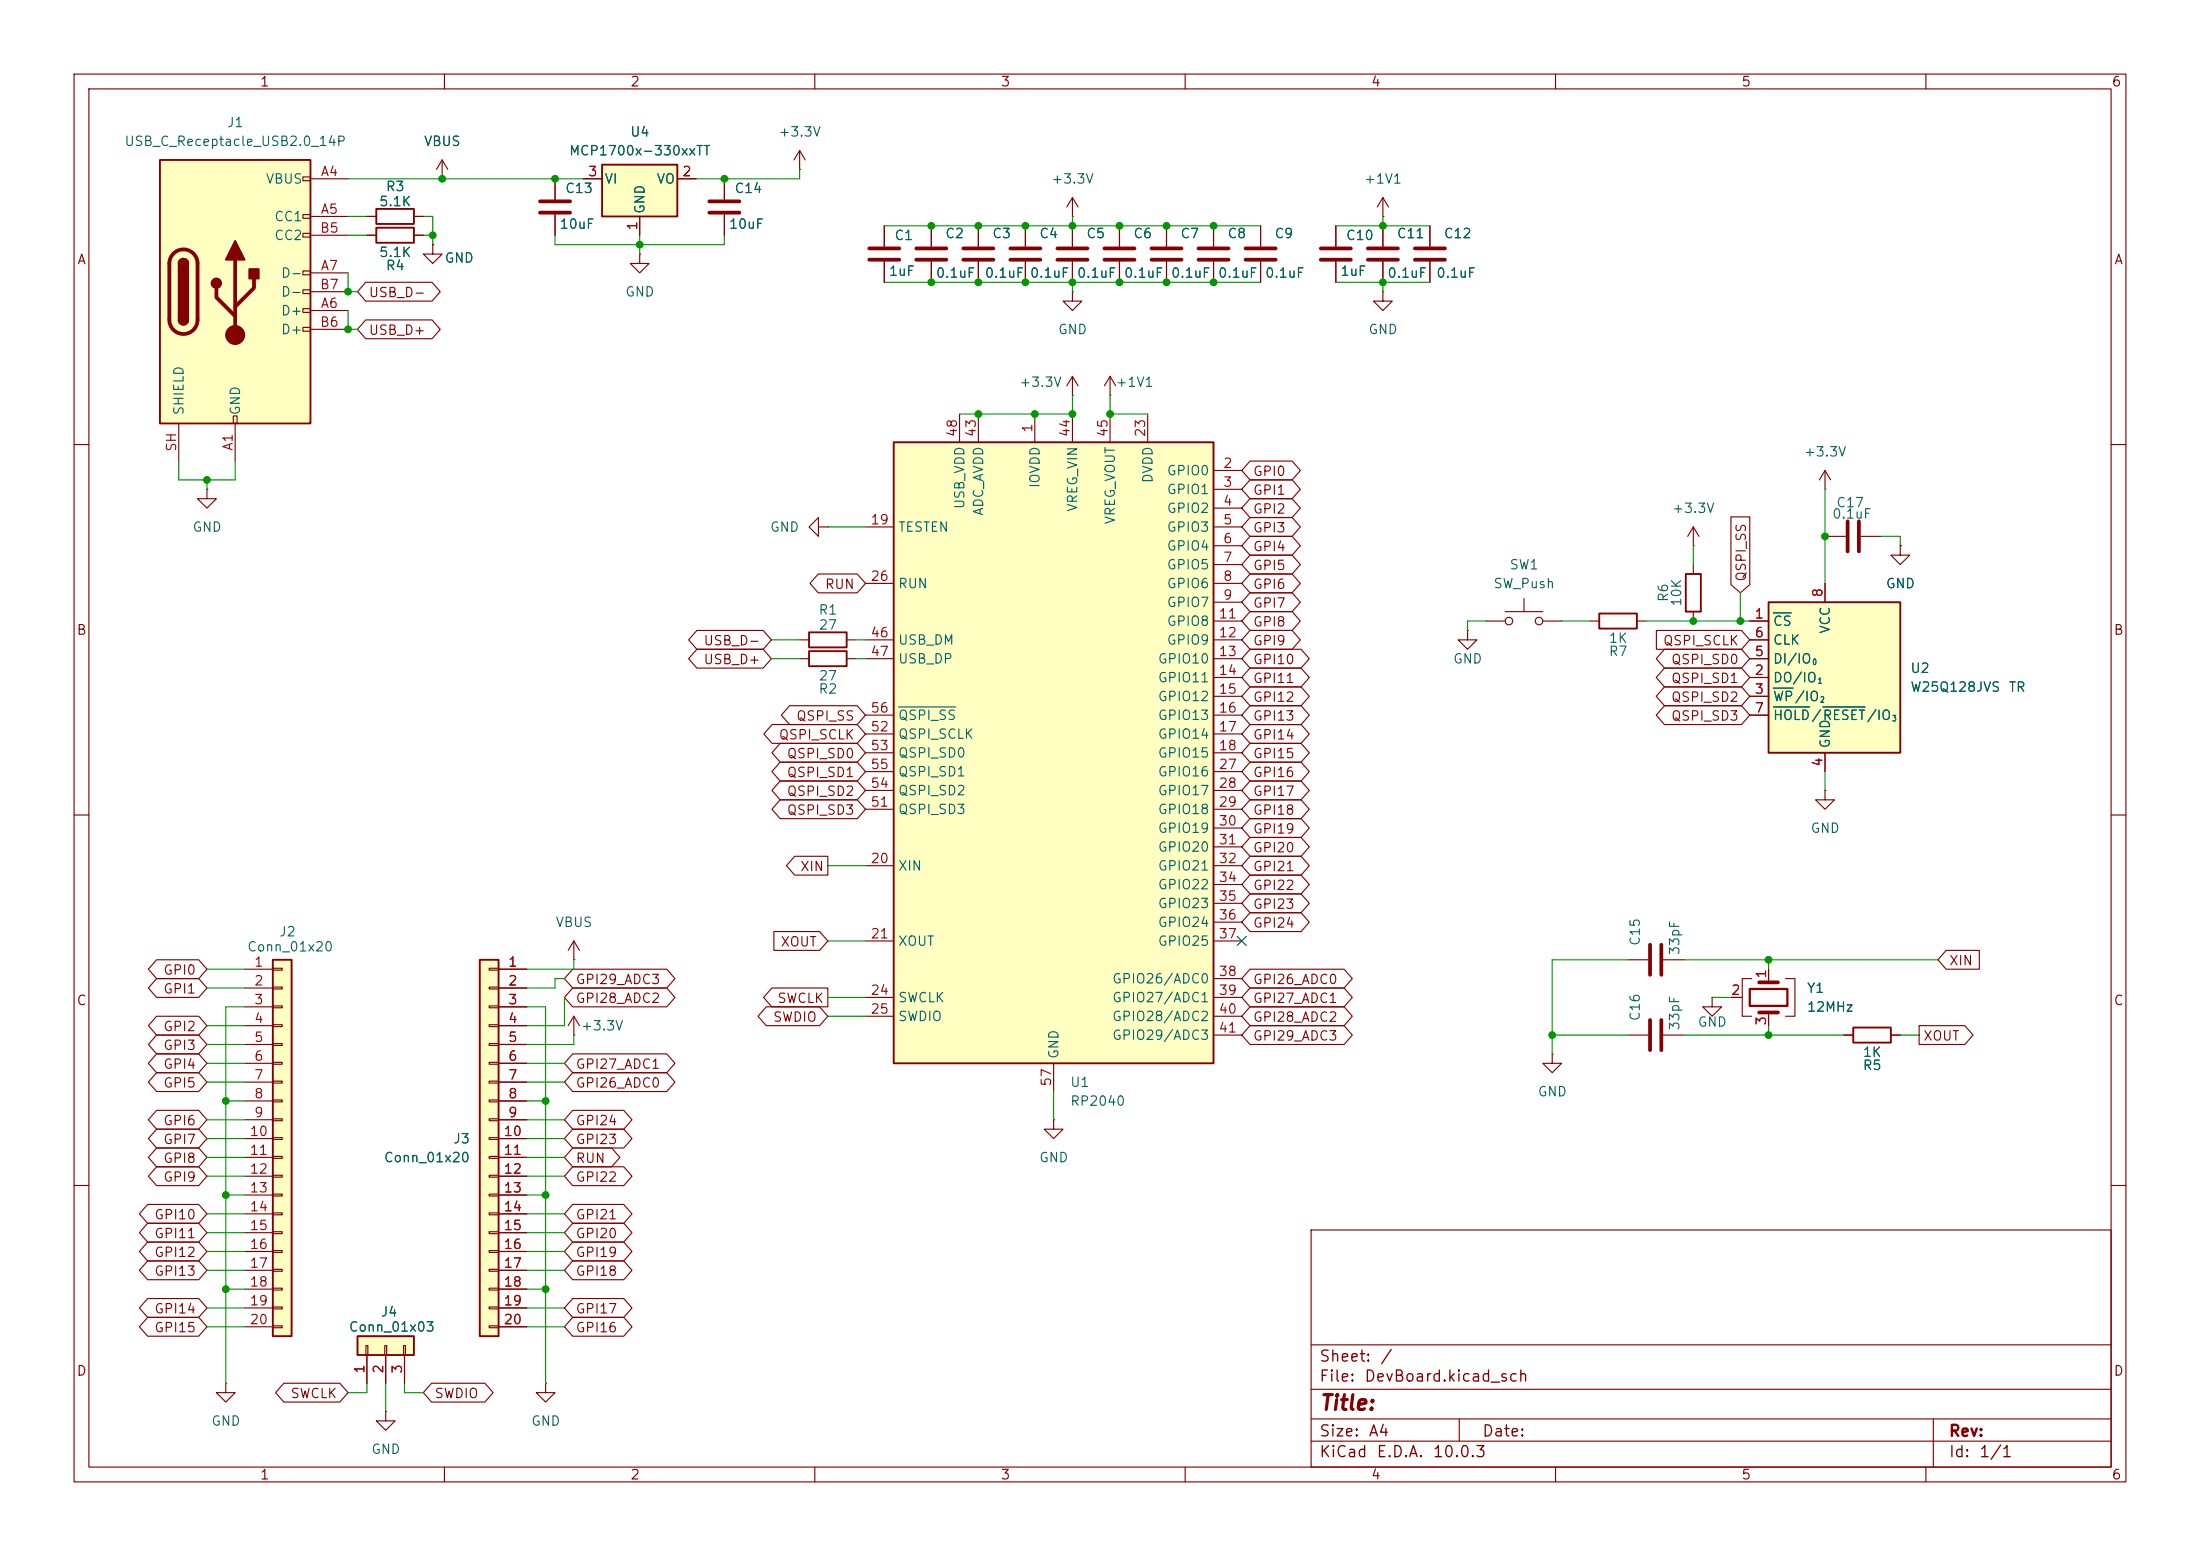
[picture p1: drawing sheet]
<svg xmlns="http://www.w3.org/2000/svg" width="297mm" height="210mm" viewBox="0 0 297 210" stroke-linecap="round" stroke-linejoin="round" font-family="sans-serif">
<g fill="none" stroke="#840000" stroke-width=".15">
<path d="M10 10h277v190h-277zM12 12h273v186h-273zM60 10v2M110 10v2M160 10v2M210 10v2M260 10v2M49.5 29.2h1.3M55.9 29.2h1.2M180.3 30.5v2.8M180.3 35.3v2.8M10 60h2"/>
<path d="M285 60h2M10 110h2M285 110h2M10 160h2M177 166h108v32h-108zM285 160h2M60 198v2M73.7 186.7v1.3h1.2l-1.2 1.2-1.3-1.2h1.3M73.7 186.7h.1M110 198v2M160 198v2M177 194.5h108"/>
<path d="M177 191.5h108M177 187.5h108M177 181.5h108M197 191.5v3M210 198v2M260 198v2M261 191.5v6.5"/>
</g>
<path d="M50.8 28.2h5.1v2h-5.1z" fill="none" stroke="#840000" stroke-width=".25"/>
<path d="M178.3 33.5h4.1M178.3 35.1h4.1" fill="none" stroke="#840000" stroke-width=".51"/>
<path d="M21.6 21.6h20.3v35.6h-20.3z" fill="#ffffc2"/>
<g fill="none" stroke="#840000" stroke-width=".15">
<path d="M40.9 23.9h1v.5h-1zM40.9 29h1v.5h-1zM40.9 31.5h1v.5h-1zM40.9 36.6h1v.5h-1zM40.9 39.1h1v.5h-1zM41.9 24.1h5.1M41.9 29.2h5.1M41.9 36.8h5.1M41.9 31.8h5.1M41.9 39.4h5.1M24.1 57.2v5M31.5 56.1h.5v1.1h-.5z"/>
<path d="M31.7 57.2v5M40.9 41.7h1v.5h-1zM40.9 44.2h1v.5h-1zM41.9 41.9h5.1M41.9 44.5h5.1"/>
</g>
<path d="M21.6 21.6h20.3v35.6h-20.3zM24.1 35.6a.64 .64 0 0 1 .7-.7 .64 .64 0 0 1 .6 .7M24.1 43.2a.64 .64 0 0 0 .7 .6 .64 .64 0 0 0 .6-.6" fill="none" stroke="#840000" stroke-width=".25"/>
<path d="M23.4 34.2a1.9 1.9 0 0 1 2.1-.4 1.9 1.9 0 0 1 1.2 1.8v7.6a1.91 1.91 0 0 1-1.9 1.9 1.91 1.91 0 0 1-1.9-1.9v-7.6a1.9 1.9 0 0 1 .5-1.4zM29.2 38.9v1.2l2.5 2.6M31.7 35.1v10.1M34.3 37.6v1.3l-2.6 2.5" fill="none" stroke="#840000" stroke-width=".51"/>
<g fill="#840000" stroke="#840000" stroke-width=".25">
<path d="M24.1 35.6h1.3v7.6h-1.3z"/>
<path d="M24.3 35.1a.64 .64 0 0 1 .7-.1 .64 .64 0 0 1 .4 .6h-1.3z"/>
<path d="M24.1 43.2h1.3a.64 .64 0 0 1-.6 .6 .64 .64 0 0 1-.7-.6z"/>
<path d="M31.7 32.5l1.3 2.6h-2.5z"/>
<path d="M33.7 36.3h1.2v1.3h-1.2z"/>
<circle cx="29.2" cy="38.2" r=".63"/>
</g>
<circle cx="31.7" cy="45.2" r="1.27" fill="#840000" stroke="#840000" stroke-width=".15"/>
<path d="M64.8 129.5h2.5v50.8h-2.5z" fill="#ffffc2"/>
<path d="M64.8 129.5h2.5v50.8h-2.5z" fill="none" stroke="#840000" stroke-width=".25"/>
<g fill="none" stroke="#840000" stroke-width=".15">
<path d="M138.4 30.5v2.8M138.4 35.3v2.8M66 130.7h1.3v.2h-1.3zM66 133.2h1.3v.3h-1.3zM66 135.8h1.3v.2h-1.3zM66 138.3h1.3v.3h-1.3zM67.3 130.8h3.8M67.3 133.4h3.8M67.3 135.9h3.8M67.3 138.4h3.8M66 140.8h1.3v.3h-1.3zM66 143.4h1.3v.2h-1.3z"/>
<path d="M66 145.9h1.3v.3h-1.3zM66 148.5h1.3v.2h-1.3zM66 151h1.3v.3h-1.3zM66 153.5h1.3v.3h-1.3zM66 156.1h1.3v.2h-1.3zM66 158.6h1.3v.3h-1.3zM67.3 141h3.8M67.3 143.5h3.8M67.3 146.1h3.8M67.3 148.6h3.8M67.3 151.1h3.8M67.3 153.7h3.8"/>
<path d="M67.3 156.2h3.8M67.3 158.8h3.8M66 161.2h1.3v.2h-1.3zM66 163.7h1.3v.3h-1.3zM66 166.2h1.3v.3h-1.3zM66 168.8h1.3v.2h-1.3zM66 171.3h1.3v.3h-1.3zM66 173.9h1.3v.2h-1.3zM66 176.4h1.3v.3h-1.3zM66 178.9h1.3v.3h-1.3zM67.3 161.3h3.8M67.3 163.8h3.8"/>
<path d="M67.3 166.4h3.8M67.3 168.9h3.8M67.3 171.5h3.8M67.3 174h3.8M67.3 176.5h3.8M67.3 179.1h3.8"/>
</g>
<path d="M136.4 33.5h4.1M136.4 35.1h4.1" fill="none" stroke="#840000" stroke-width=".51"/>
<path d="M36.8 129.5h2.6v50.8h-2.6z" fill="#ffffc2"/>
<path d="M50.8 30.7h5.1v2.1h-5.1zM36.8 129.5h2.6v50.8h-2.6z" fill="none" stroke="#840000" stroke-width=".25"/>
<g fill="none" stroke="#840000" stroke-width=".15">
<path d="M49.5 31.8h1.3M55.9 31.8h1.2M33 130.8h3.8M33 133.4h3.8M33 135.9h3.8M33 138.4h3.8M36.8 130.7h1.3v.2h-1.3zM36.8 133.2h1.3v.3h-1.3zM36.8 135.8h1.3v.2h-1.3zM36.8 138.3h1.3v.3h-1.3zM77.5 129.5h.1M77.5 139.7h.1"/>
<path d="M77.5 127l-.8 1.3M77.5 127l.7 1.3M77.5 127v2.5M77.5 137.2v2.5M77.5 137.2l-.8 1.2M77.5 137.2l.7 1.2M233.7 134.6h1.5M236.5 132.1h-1.3v5.1h1.3M238.8 130.8v1.8M238.8 136.7v1.7M241 132.1h1.3v5.1h-1.3M33 141h3.8"/>
<path d="M33 143.5h3.8M33 146.1h3.8M33 148.6h3.8M33 151.1h3.8M33 153.7h3.8M33 156.2h3.8M33 158.8h3.8M36.8 140.8h1.3v.3h-1.3zM36.8 143.4h1.3v.2h-1.3zM36.8 145.9h1.3v.3h-1.3zM36.8 148.5h1.3v.2h-1.3zM36.8 151h1.3v.3h-1.3z"/>
<path d="M36.8 153.5h1.3v.3h-1.3zM36.8 156.1h1.3v.2h-1.3zM36.8 158.6h1.3v.3h-1.3zM33 161.3h3.8M33 163.8h3.8M33 166.4h3.8M33 168.9h3.8M33 171.5h3.8M33 174h3.8M33 176.5h3.8M33 179.1h3.8M36.8 161.2h1.3v.2h-1.3z"/>
<path d="M36.8 163.7h1.3v.3h-1.3zM36.8 166.2h1.3v.3h-1.3zM36.8 168.8h1.3v.2h-1.3zM36.8 171.3h1.3v.3h-1.3zM36.8 173.9h1.3v.2h-1.3zM36.8 176.4h1.3v.3h-1.3zM36.8 178.9h1.3v.3h-1.3z"/>
</g>
<path d="M237.5 132.6h2.5M237.5 136.7h2.5" fill="none" stroke="#840000" stroke-width=".51"/>
<path d="M236.2 133.5h5.1v2.3h-5.1z" fill="none" stroke="#840000" stroke-width=".3"/>
<path d="M48.3 180.3h7.6v2.6h-7.6z" fill="#ffffc2"/>
<path d="M48.3 180.3h7.6v2.6h-7.6z" fill="none" stroke="#840000" stroke-width=".25"/>
<path d="M49.4 181.6h.3v1.3h-.3zM49.5 182.9v3.8M51.9 181.6h.3v1.3h-.3zM52.1 182.9v3.8M54.5 181.6h.2v1.3h-.2zM54.6 182.9v3.8" fill="none" stroke="#840000" stroke-width=".15"/>
<path d="M81.3 22.2h10.1v7h-10.1z" fill="#ffffc2"/>
<path d="M81.3 22.2h10.1v7h-10.1zM227.6 77.5h2v5.1h-2zM215.9 82.8h5.1v2h-5.1z" fill="none" stroke="#840000" stroke-width=".25"/>
<g fill="none" stroke="#840000" stroke-width=".15">
<path d="M58.4 33v1.3h1.3l-1.3 1.3-1.3-1.3h1.3M58.4 33h.1M59.7 24.1h.1M59.7 21.6l-.8 1.3M59.7 21.6l.8 1.3M59.7 21.6v2.5M74.9 24.1v2.8M74.9 29v2.8M78.7 24.1h2.6M86.4 34.3v1.3h1.2l-1.2 1.2-1.3-1.2h1.3M86.4 34.3h.1M86.4 29.2v2.6"/>
<path d="M91.4 24.1h2.6M132.1 30.5v2.8M132.1 35.3v2.8M144.8 29.2h.1M144.8 39.4v1.2h1.2l-1.2 1.3-1.3-1.3h1.3M144.8 39.4h.1M144.8 26.7l-.8 1.2M144.8 26.7l.7 1.2M144.8 26.7v2.5M144.8 30.5v2.8M144.8 35.3v2.8M151.1 30.5v2.8"/>
<path d="M151.1 35.3v2.8M157.5 30.5v2.8M157.5 35.3v2.8M163.8 30.5v2.8M163.8 35.3v2.8M170.2 30.5v2.8M170.2 35.3v2.8M186.7 29.2h.1M186.7 39.4v1.2h1.3l-1.3 1.3-1.3-1.3h1.3M186.7 39.4h.1M186.7 26.7l-.8 1.2M186.7 26.7l.8 1.2"/>
<path d="M186.7 26.7v2.5M186.7 30.5v2.8M186.7 35.3v2.8M193 30.5v2.8M193 35.3v2.8M144.8 53.3h.1M144.8 50.8v2.5M144.8 50.8l-.8 1.3M144.8 50.8l.7 1.3M149.9 53.3h.1M149.9 50.8l-.8 1.3M149.9 50.8l.7 1.3"/>
<path d="M149.9 50.8v2.5M27.9 66v1.3h1.3l-1.3 1.3-1.2-1.3h1.2M27.9 66h.1M228.6 73.7h.1M228.6 71.1v2.6M228.6 76.2v1.3M228.6 71.1l-.8 1.3M228.6 71.1l.8 1.3M246.4 66h.1M246.4 63.5l-.8 1.3M246.4 63.5l.7 1.3M246.4 63.5v2.5"/>
<path d="M246.4 72.4h2.8M251.2 72.4h2.8M256.5 73.7v1.2h1.3l-1.3 1.3-1.2-1.3h1.2M256.5 73.7h.1M198.1 85.1v1.3h1.3l-1.3 1.2-1.3-1.2h1.3M198.1 85.1h.1M200.7 83.8h2.5M203.2 82.6h5.1M205.7 80.8v1.8M208.3 83.8h2.5M214.6 83.8h1.3M221 83.8h1.2"/>
<path d="M228.6 82.6v1.2M30.5 186.7v1.3h1.2l-1.2 1.2-1.3-1.2h1.3M30.5 186.7h.1M52.1 190.5v1.3h1.2l-1.2 1.2-1.3-1.2h1.3M52.1 190.5h.1"/>
<circle cx="203.7" cy="83.8" r=".51"/>
<circle cx="207.8" cy="83.8" r=".51"/>
</g>
<g fill="none" stroke="#840000" stroke-width=".51">
<path d="M72.9 27.2h4.1M72.9 28.7h4.1M130 33.5h4.1M130 35.1h4.1M142.7 33.5h4.1M142.7 35.1h4.1M149.1 33.5h4.1M149.1 35.1h4.1M155.4 33.5h4.1M155.4 35.1h4.1M161.8 33.5h4.1M161.8 35.1h4.1"/>
<path d="M168.1 33.5h4.1M168.1 35.1h4.1M184.7 33.5h4M184.7 35.1h4M191 33.5h4.1M191 35.1h4.1M249.4 70.4v4M251 70.4v4"/>
</g>
<path d="M238.8 81.3h17.7v20.3h-17.7z" fill="#ffffc2"/>
<path d="M109.2 85.3h5.1v2.1h-5.1zM238.8 81.3h17.7v20.3h-17.7z" fill="none" stroke="#840000" stroke-width=".25"/>
<g fill="none" stroke="#840000" stroke-width=".15">
<path d="M97.8 24.1v2.8M97.8 29v2.8M107.9 22.9h.1M107.9 20.3l-.7 1.3M107.9 20.3l.8 1.3M107.9 20.3v2.6M119.4 30.5v2.8M119.4 35.3v2.8M125.7 30.5v2.8M125.7 35.3v2.8M110.5 71.1v-1.2l-1.3 1.2 1.3 1.3v-1.3h1.3M111.8 71.1h.1"/>
<path d="M246.4 78.7v2.6M107.9 86.4h1.3M114.3 86.4h1.3M236.2 83.8h2.6M236.2 91.4h2.6M236.2 94h2.6M236.2 88.9h2.6M236.2 86.4h2.6M236.2 96.5h2.6M246.4 101.6v2.5"/>
</g>
<path d="M239.4 82.7h2.4M239.4 92.9h2.7M239.4 95.4h4.9M246.1 95.4h5.7" fill="none" stroke="#006464" stroke-width=".15"/>
<path d="M95.8 27.2h4M95.8 28.7h4M117.3 33.5h4.1M117.3 35.1h4.1M123.7 33.5h4.1M123.7 35.1h4.1" fill="none" stroke="#840000" stroke-width=".51"/>
<path d="M120.6 59.7h43.2v83.8h-43.2z" fill="#ffffc2"/>
<path d="M120.6 59.7h43.2v83.8h-43.2zM109.2 87.9h5.1v2h-5.1zM250.2 138.7h5.1v2h-5.1z" fill="none" stroke="#840000" stroke-width=".25"/>
<g fill="none" stroke="#840000" stroke-width=".15">
<path d="M49.4 38.1h8.9l1.1 1.3-1.1 1.2h-8.9l-1.1-1.2zM49.5 29.2h1.3M49.5 31.8h1.3M55.9 29.2h1.2M55.9 31.8h1.2M58.4 33h.1M59.7 24.1h.1M74.9 24.1v2.8M74.9 29v2.8M78.7 24.1h2.6M86.4 29.2v2.6M91.4 24.1h2.6"/>
<path d="M97.8 24.1v2.8M97.8 29v2.8M119.4 30.5v2.8M119.4 35.3v2.8M125.7 30.5v2.8M125.7 35.3v2.8M132.1 30.5v2.8M132.1 35.3v2.8M138.4 30.5v2.8M138.4 35.3v2.8M144.8 30.5v2.8M144.8 35.3v2.8"/>
<path d="M151.1 30.5v2.8M151.1 35.3v2.8M157.5 30.5v2.8M157.5 35.3v2.8M163.8 30.5v2.8M163.8 35.3v2.8M170.2 30.5v2.8M170.2 35.3v2.8M180.3 30.5v2.8M180.3 35.3v2.8M186.7 30.5v2.8M186.7 35.3v2.8"/>
<path d="M193 30.5v2.8M193 35.3v2.8M49.4 43.2h8.9l1.1 1.3-1.1 1.2h-8.9l-1.1-1.2zM129.5 55.9v3.8M132.1 55.9v3.8M139.7 55.9v3.8M144.8 55.9v3.8M149.9 55.9v3.8M154.9 55.9v3.8M110.5 77.5h5.2l1.1 1.2-1.1 1.3h-5.2l-1.1-1.3zM116.8 71.1h3.8M116.8 78.7h3.8"/>
<path d="M163.8 63.5h3.8M163.8 66h3.8M163.8 68.6h3.8M163.8 71.1h3.8M163.8 73.7h3.8M163.8 76.2h3.8M163.8 78.7h3.8M168.8 72.4h5.6l1.2 1.3-1.2 1.2h-5.6l-1.2-1.2zM168.8 69.8h5.6l1.2 1.3-1.2 1.3h-5.6l-1.2-1.3zM168.8 77.5h5.6l1.2 1.2-1.2 1.3h-5.6l-1.2-1.3zM168.8 74.9h5.6l1.2 1.3-1.2 1.3h-5.6l-1.2-1.3zM168.8 64.8h5.6l1.2 1.2-1.2 1.3h-5.6l-1.2-1.3z"/>
<path d="M168.8 62.2h5.6l1.2 1.3-1.2 1.3h-5.6l-1.2-1.3zM168.8 67.3h5.6l1.2 1.3-1.2 1.3h-5.6l-1.2-1.3zM233.7 69.8h2.5v9.1l-1.3 1.1-1.2-1.1zM246.4 78.7v2.6M256.5 73.7h.1M94.1 87.6h8.9l1.1 1.3-1.1 1.3h-8.9l-1.1-1.3zM94.1 85.1h8.9l1.1 1.3-1.1 1.2h-8.9l-1.1-1.2zM104.2 97.8h11.5l1.1 1.3-1.1 1.2h-11.5l-1.1-1.2zM106.6 95.2h9.1l1.1 1.3-1.1 1.3h-9.1l-1.1-1.3zM107.9 88.9h1.3M114.3 88.9h1.3M116.8 86.4h3.8"/>
<path d="M116.8 88.9h3.8M116.8 96.5h3.8M116.8 99.1h3.8M163.8 81.3h3.8M163.8 83.8h3.8M163.8 86.4h3.8M163.8 88.9h3.8M163.8 91.4h3.8M163.8 94h3.8M163.8 96.5h3.8M163.8 99.1h3.8M168.8 80h5.6l1.2 1.3-1.2 1.3h-5.6l-1.2-1.3z"/>
<path d="M168.8 85.1h5.6l1.2 1.3-1.2 1.2h-5.6l-1.2-1.2zM168.8 95.2h6.8l1.2 1.3-1.2 1.3h-6.8l-1.2-1.3zM168.8 87.6h6.8l1.2 1.3-1.2 1.3h-6.8l-1.2-1.3zM168.8 92.7h6.8l1.2 1.3-1.2 1.3h-6.8l-1.2-1.3zM168.8 90.2h6.8l1.2 1.2-1.2 1.3h-6.8l-1.2-1.3zM168.8 82.5h5.6l1.2 1.3-1.2 1.3h-5.6l-1.2-1.3zM168.8 97.8h6.8l1.2 1.3-1.2 1.2h-6.8l-1.2-1.2zM223.6 85.1h11.5l1.1 1.3-1.1 1.2h-11.5zM224.7 92.7h10.4l1.1 1.3-1.1 1.3h-10.4l-1.1-1.3zM224.7 87.6h10.4l1.1 1.3-1.1 1.3h-10.4l-1.1-1.3zM224.7 95.2h10.4l1.1 1.3-1.1 1.3h-10.4l-1.1-1.3zM224.7 90.2h10.4l1.1 1.2-1.1 1.3h-10.4l-1.1-1.3z"/>
<path d="M236.2 83.8h2.6M236.2 86.4h2.6M236.2 88.9h2.6M236.2 91.4h2.6M236.2 94h2.6M236.2 96.5h2.6M105.3 107.9h10.4l1.1 1.3-1.1 1.3h-10.4l-1.1-1.3zM105.3 105.4h10.4l1.1 1.3-1.1 1.3h-10.4l-1.1-1.3zM105.3 102.9h10.4l1.1 1.2-1.1 1.3h-10.4l-1.1-1.3zM105.3 100.3h10.4l1.1 1.3-1.1 1.3h-10.4l-1.1-1.3zM107.3 115.6h4.5v2.5h-4.5l-1.1-1.3zM116.8 101.6h3.8"/>
<path d="M116.8 116.8h3.8M116.8 104.1h3.8M116.8 106.7h3.8M116.8 109.2h3.8M163.8 101.6h3.8M163.8 116.8h3.8M163.8 104.1h3.8M163.8 106.7h3.8M163.8 109.2h3.8M163.8 111.8h3.8M163.8 114.3h3.8M163.8 119.4h3.8"/>
<path d="M168.8 107.9h6.8l1.2 1.3-1.2 1.3h-6.8l-1.2-1.3zM168.8 102.9h6.8l1.2 1.2-1.2 1.3h-6.8l-1.2-1.3zM168.8 105.4h6.8l1.2 1.3-1.2 1.3h-6.8l-1.2-1.3zM168.8 100.3h6.8l1.2 1.3-1.2 1.3h-6.8l-1.2-1.3zM168.8 115.6h6.8l1.2 1.2-1.2 1.3h-6.8l-1.2-1.3zM168.8 118.1h6.8l1.2 1.3-1.2 1.3h-6.8l-1.2-1.3zM168.8 113h6.8l1.2 1.3-1.2 1.3h-6.8l-1.2-1.3zM168.8 110.5h6.8l1.2 1.3-1.2 1.2h-6.8l-1.2-1.2zM246.4 106.7v1.3h1.2l-1.2 1.2-1.3-1.2h1.3M246.4 106.7h.1M246.4 101.6v2.5M21.1 132.1h5.7l1.1 1.3-1.1 1.2h-5.7l-1.1-1.2z"/>
<path d="M21.1 137.2h5.7l1.1 1.2-1.1 1.3h-5.7l-1.1-1.3zM21.1 139.7h5.7l1.1 1.3-1.1 1.2h-5.7l-1.1-1.2zM21.1 129.5h5.7l1.1 1.3-1.1 1.3h-5.7l-1.1-1.3zM67.3 130.8h3.8M67.3 133.4h3.8M67.3 135.9h3.8M67.3 138.4h3.8M77.3 130.8h12.7l1.1 1.3-1.1 1.3h-12.7l-1.1-1.3zM77.3 133.3h12.7l1.1 1.3-1.1 1.3h-12.7l-1.1-1.3zM103.4 135.9h7.2l1.2 1.3-1.2 1.2h-7.2l-1.1-1.2zM104.2 133.3h7.6v2.6h-7.6l-1.1-1.3zM104.5 125.7h6.1l1.2 1.3-1.2 1.3h-6.1z"/>
<path d="M116.8 127h3.8M116.8 134.6h3.8M116.8 137.2h3.8M163.8 127h3.8M163.8 134.6h3.8M163.8 137.2h3.8M163.8 121.9h3.8M163.8 124.5h3.8M163.8 132.1h3.8M163.8 139.7h3.8M168.8 123.2h6.8l1.2 1.3-1.2 1.2h-6.8l-1.2-1.2zM168.8 120.6h6.8l1.2 1.3-1.2 1.3h-6.8l-1.2-1.3z"/>
<path d="M168.8 138.4h12.7l1.1 1.3-1.1 1.3h-12.7l-1.2-1.3zM168.8 135.9h12.7l1.1 1.3-1.1 1.2h-12.7l-1.2-1.2zM168.8 133.3h12.7l1.1 1.3-1.1 1.3h-12.7l-1.2-1.3zM168.8 130.8h12.7l1.1 1.3-1.1 1.3h-12.7l-1.2-1.3zM219.7 139.7h2.8M219.7 129.5h2.8M224.5 139.7h2.8M224.5 129.5h2.8M231.1 134.6v1.3h1.3l-1.3 1.3-1.2-1.3h1.2M231.1 134.6h.1M233.7 134.6h1.2M238.8 130.8v1.3"/>
<path d="M238.8 137.2v1.2M248.9 139.7h1.3M255.3 139.7h1.2M259.1 138.4h6.2l1.1 1.3-1.1 1.3h-6.2zM262.7 128.3h4.5v2.5h-4.5l-1.1-1.3zM21.1 142.2h5.7l1.1 1.3-1.1 1.3h-5.7l-1.1-1.3zM21.1 144.8h5.7l1.1 1.3-1.1 1.2h-5.7l-1.1-1.2zM21.1 154.9h5.7l1.1 1.3-1.1 1.3h-5.7l-1.1-1.3zM21.1 157.5h5.7l1.1 1.3-1.1 1.2h-5.7l-1.1-1.2zM21.1 149.9h5.7l1.1 1.2-1.1 1.3h-5.7l-1.1-1.3zM21.1 152.4h5.7l1.1 1.3-1.1 1.2h-5.7l-1.1-1.2zM67.3 141h3.8"/>
<path d="M67.3 143.5h3.8M67.3 146.1h3.8M67.3 148.6h3.8M67.3 151.1h3.8M67.3 153.7h3.8M67.3 156.2h3.8M67.3 158.8h3.8M77.3 154.9h5.3l1.1 1.3-1.1 1.3h-5.3l-1.1-1.3zM77.3 152.4h6.9l1.1 1.3-1.1 1.2h-6.9l-1.1-1.2zM77.3 144.8h12.7l1.1 1.3-1.1 1.2h-12.7l-1.1-1.2zM77.3 157.5h6.9l1.1 1.3-1.1 1.2h-6.9l-1.1-1.2zM77.3 149.9h6.9l1.1 1.2-1.1 1.3h-6.9l-1.1-1.3z"/>
<path d="M77.3 142.2h12.7l1.1 1.3-1.1 1.3h-12.7l-1.1-1.3zM142.2 151.1v1.3h1.3l-1.3 1.3-1.2-1.3h1.2M142.2 151.1h.1M142.2 143.5v3.8M209.5 142.2v1.3h1.3l-1.3 1.3-1.2-1.3h1.2M209.5 142.2h.1M19.9 165.1h6.9l1.1 1.3-1.1 1.2h-6.9l-1.1-1.2zM19.9 167.6h6.9l1.1 1.3-1.1 1.3h-6.9l-1.1-1.3zM19.9 175.3h6.9l1.1 1.2-1.1 1.3h-6.9l-1.1-1.3zM19.9 170.2h6.9l1.1 1.3-1.1 1.2h-6.9l-1.1-1.2zM19.9 162.6h6.9l1.1 1.2-1.1 1.3h-6.9l-1.1-1.3zM19.9 177.8h6.9l1.1 1.3-1.1 1.2h-6.9l-1.1-1.2z"/>
<path d="M67.3 161.3h3.8M67.3 163.8h3.8M67.3 166.4h3.8M67.3 168.9h3.8M67.3 171.5h3.8M67.3 174h3.8M67.3 176.5h3.8M67.3 179.1h3.8M77.3 170.2h6.9l1.1 1.3-1.1 1.2h-6.9l-1.1-1.2zM77.3 177.8h6.9l1.1 1.3-1.1 1.2h-6.9l-1.1-1.2zM77.3 175.3h6.9l1.1 1.2-1.1 1.3h-6.9l-1.1-1.3zM77.3 162.6h6.9l1.1 1.2-1.1 1.3h-6.9l-1.1-1.3z"/>
<path d="M77.3 165.1h6.9l1.1 1.3-1.1 1.2h-6.9l-1.1-1.2zM77.3 167.6h6.9l1.1 1.3-1.1 1.3h-6.9l-1.1-1.3zM38.3 186.7h7.6l1.1 1.3-1.1 1.2h-7.6l-1.1-1.2zM49.5 182.9v3.8M52.1 182.9v3.8M54.6 182.9v3.8M58.3 186.7h7.2l1.1 1.3-1.1 1.2h-7.2l-1.2-1.2z"/>
</g>
<path d="M121.3 95.4h7.7M239.4 95.4h4.9M239.4 82.7h2.4M239.4 92.9h2.7M246.1 95.4h5.7" fill="none" stroke="#006464" stroke-width=".15"/>
<path d="M222.8 127.5v4.1M222.8 137.7v4M224.3 127.5v4.1M224.3 137.7v4" fill="none" stroke="#840000" stroke-width=".51"/>
<g fill="none" stroke="#009600" stroke-width=".15">
<path d="M47 31.8h2.5M47 36.8v2.6h1.3M47 24.1h31.7M47 29.2h2.5M57.1 31.8h1.3M57.1 29.2h1.3v3.8M74.9 31.8v1.2h22.9v-1.2M86.4 31.8v2.5M107.9 22.9v1.2h-13.9M119.4 30.5h50.8M119.4 38.1h50.8M144.8 29.2v1.3"/>
<path d="M144.8 38.1v1.3M180.3 30.5h12.7M180.3 38.1h12.7M186.7 29.2v1.3M186.7 38.1v1.3M47 41.9v2.6h1.3M144.8 53.3v2.6h-15.3M149.9 53.3v2.6h5M24.1 62.2v2.6h7.6v-2.6M27.9 64.8v1.2M111.8 71.1h5M228.6 73.7v2.5"/>
<path d="M246.4 66v12.7M254 72.4h2.5v1.3M104.1 86.4h3.8M104.1 88.9h3.8M115.6 86.4h1.2M115.6 88.9h1.2M200.7 83.8h-2.6v1.3M210.8 83.8h3.8M222.2 83.8h14M234.9 80v3.8M111.8 116.8h5M246.4 104.1v2.6"/>
<path d="M27.9 130.8h5.1M27.9 133.4h5.1M27.9 138.4h5.1M33 135.9h-2.5v50.8M71.1 135.9h2.6v50.8M76.2 132.1h-1.3v1.3h-3.8M76.2 134.6v3.8h-5.1M77.5 129.5v1.3h-6.4M77.5 139.7v1.3h-6.4M111.8 137.2h5M111.8 127h5M111.8 134.6h5"/>
<path d="M209.5 139.7h10.2M219.7 129.5h-10.2v12.7M227.3 139.7h21.6M227.3 129.5h34.3M231.1 134.6h2.6M238.8 129.5v1.3M238.8 138.4v1.3M256.5 139.7h2.6M27.9 146.1h5.1M27.9 151.1h5.1M27.9 153.7h5.1M27.9 143.5h5.1"/>
<path d="M27.9 141h5.1M27.9 156.2h5.1M27.9 158.8h5.1M30.5 148.6h2.5M71.1 146.1h5.1M71.1 151.1h5.1M71.1 148.6h2.6M71.1 153.7h5.1M71.1 143.5h5.1M71.1 156.2h5.1M71.1 158.8h5.1M142.2 147.3v3.8"/>
<path d="M27.9 176.5h5.1M27.9 179.1h5.1M27.9 166.4h5.1M27.9 163.8h5.1M27.9 168.9h5.1M27.9 171.5h5.1M30.5 174h2.5M30.5 161.3h2.5M71.1 176.5h5.1M71.1 174h2.6M71.1 179.1h5.1M71.1 166.4h5.1"/>
<path d="M71.1 163.8h5.1M71.1 161.3h2.6M71.1 168.9h5.1M71.1 171.5h5.1M49.5 186.7v1.3h-2.5M52.1 186.7v3.8M54.6 186.7v1.3h2.5"/>
</g>
<path d="M167 126.4l1.2 1.2M168.2 126.4l-1.2 1.2" fill="none" stroke="#000084" stroke-width=".15"/>
<g fill="#009600" stroke="#009600" stroke-width=".14">
<circle cx="47" cy="44.5" r=".46"/>
<circle cx="30.5" cy="148.6" r=".46"/>
<circle cx="86.4" cy="33" r=".46"/>
<circle cx="59.7" cy="24.1" r=".46"/>
<circle cx="58.4" cy="31.8" r=".46"/>
<circle cx="74.9" cy="24.1" r=".46"/>
<circle cx="27.9" cy="64.8" r=".46"/>
<circle cx="47" cy="39.4" r=".46"/>
<circle cx="30.5" cy="174" r=".46"/>
<circle cx="73.7" cy="174" r=".46"/>
<circle cx="30.5" cy="161.3" r=".46"/>
<circle cx="73.7" cy="161.3" r=".46"/>
<circle cx="73.7" cy="148.6" r=".46"/>
<circle cx="186.7" cy="38.1" r=".46"/>
<circle cx="186.7" cy="30.5" r=".46"/>
<circle cx="163.8" cy="30.5" r=".46"/>
<circle cx="163.8" cy="38.1" r=".46"/>
<circle cx="138.4" cy="30.5" r=".46"/>
<circle cx="132.1" cy="30.5" r=".46"/>
<circle cx="132.1" cy="38.1" r=".46"/>
<circle cx="144.8" cy="38.1" r=".46"/>
<circle cx="138.4" cy="38.1" r=".46"/>
<circle cx="157.5" cy="38.1" r=".46"/>
<circle cx="151.1" cy="38.1" r=".46"/>
<circle cx="144.8" cy="30.5" r=".46"/>
<circle cx="151.1" cy="30.5" r=".46"/>
<circle cx="144.8" cy="55.9" r=".46"/>
<circle cx="149.9" cy="55.9" r=".46"/>
<circle cx="157.5" cy="30.5" r=".46"/>
<circle cx="246.4" cy="72.4" r=".46"/>
<circle cx="228.6" cy="83.8" r=".46"/>
<circle cx="234.9" cy="83.8" r=".46"/>
<circle cx="125.7" cy="30.5" r=".46"/>
<circle cx="125.7" cy="38.1" r=".46"/>
<circle cx="139.7" cy="55.9" r=".46"/>
<circle cx="97.8" cy="24.1" r=".46"/>
<circle cx="132.1" cy="55.9" r=".46"/>
<circle cx="209.5" cy="139.7" r=".46"/>
<circle cx="238.8" cy="129.5" r=".46"/>
<circle cx="238.8" cy="139.7" r=".46"/>
</g>
<text font-size="2" fill="#840000" x="178" y="190.8">Title:</text>
<g font-size="1.5" fill="#840000">
<text x="178" y="184.2">Sheet:</text>
<text x="186.2" y="184.2">/</text>
<text x="178" y="186.9">File:</text>
<text x="184.1" y="186.9">DevBoard.kicad_sch</text>
<text x="178" y="197.1">KiCad</text>
<text x="178" y="194.3">Size:</text>
<text x="184.7" y="194.3">A4</text>
<text x="185.7" y="197.1">E.D.A.</text>
<text x="193.3" y="197.1">10.0.3</text>
<text x="200" y="194.3">Date:</text>
<text x="263" y="194.3">Rev:</text>
<text x="263" y="197.1">Id:</text>
<text x="267.1" y="197.1">1/1</text>
</g>
<g font-size="1.3" fill="#840000">
<text x="35" y="12">1</text>
<text x="85" y="12">2</text>
<text x="135" y="12">3</text>
<text x="185" y="12">4</text>
<text x="235" y="12">5</text>
<text x="285" y="12">6</text>
<text x="10.3" y="36">A</text>
<text x="285.3" y="36">A</text>
<text x="49.7" y="40.4">USB_D-</text>
<text x="49.7" y="45.5">USB_D+</text>
<text x="169.1" y="64.6">GPI0</text>
<text x="169.1" y="67.1">GPI1</text>
<text x="169.1" y="69.6">GPI2</text>
<text x="169.1" y="74.7">GPI4</text>
<text x="169.1" y="72.2">GPI3</text>
<text x="169.1" y="77.3">GPI5</text>
<text x="111.3" y="79.8">RUN</text>
<text x="169.1" y="79.8">GPI6</text>
<text x="169.1" y="82.3">GPI7</text>
<text x="236" y="78.6" transform="rotate(-90 236 78.6)">QSPI_SS</text>
<text x="10.3" y="86">B</text>
<text x="94.9" y="90">USB_D+</text>
<text x="94.9" y="87.4">USB_D-</text>
<text x="169.1" y="87.4">GPI9</text>
<text x="169.1" y="90">GPI10</text>
<text x="169.1" y="84.9">GPI8</text>
<text x="224.4" y="87.4">QSPI_SCLK</text>
<text x="225.5" y="90">QSPI_SD0</text>
<text x="285.3" y="86">B</text>
<text x="169.1" y="95">GPI12</text>
<text x="169.1" y="92.5">GPI11</text>
<text x="225.5" y="95">QSPI_SD2</text>
<text x="225.5" y="92.5">QSPI_SD1</text>
<text x="105" y="100.1">QSPI_SCLK</text>
<text x="107.4" y="97.6">QSPI_SS</text>
<text x="169.1" y="97.6">GPI13</text>
<text x="169.1" y="100.1">GPI14</text>
<text x="225.5" y="97.6">QSPI_SD3</text>
<text x="106.1" y="107.7">QSPI_SD2</text>
<text x="106.1" y="105.2">QSPI_SD1</text>
<text x="106.1" y="102.7">QSPI_SD0</text>
<text x="169.1" y="105.2">GPI16</text>
<text x="169.1" y="107.7">GPI17</text>
<text x="169.1" y="102.7">GPI15</text>
<text x="106.1" y="110.3">QSPI_SD3</text>
<text x="169.1" y="110.3">GPI18</text>
<text x="169.1" y="112.8">GPI19</text>
<text x="107.9" y="117.9">XIN</text>
<text x="169.1" y="117.9">GPI21</text>
<text x="169.1" y="115.4">GPI20</text>
<text x="169.1" y="125.5">GPI24</text>
<text x="169.1" y="123">GPI23</text>
<text x="169.1" y="120.4">GPI22</text>
<text x="22" y="131.9">GPI0</text>
<text x="105.3" y="128.1">XOUT</text>
<text x="263" y="130.6">XIN</text>
<text x="10.3" y="136">C</text>
<text x="22" y="134.4">GPI1</text>
<text x="77.6" y="133.1">GPI29_ADC3</text>
<text x="77.6" y="135.7">GPI28_ADC2</text>
<text x="104.9" y="135.7">SWCLK</text>
<text x="169.1" y="135.7">GPI27_ADC1</text>
<text x="169.1" y="133.1">GPI26_ADC0</text>
<text x="285.3" y="136">C</text>
<text x="22" y="139.5">GPI2</text>
<text x="22" y="142">GPI3</text>
<text x="104.3" y="138.2">SWDIO</text>
<text x="169.1" y="140.8">GPI29_ADC3</text>
<text x="169.1" y="138.2">GPI28_ADC2</text>
<text x="259.6" y="140.8">XOUT</text>
<text x="22" y="144.6">GPI4</text>
<text x="22" y="147.1">GPI5</text>
<text x="77.6" y="147.1">GPI26_ADC0</text>
<text x="77.6" y="144.6">GPI27_ADC1</text>
<text x="22" y="152.2">GPI6</text>
<text x="22" y="154.7">GPI7</text>
<text x="77.6" y="154.7">GPI23</text>
<text x="77.6" y="152.2">GPI24</text>
<text x="22" y="157.3">GPI8</text>
<text x="22" y="159.8">GPI9</text>
<text x="77.6" y="157.3">RUN</text>
<text x="77.6" y="159.8">GPI22</text>
<text x="20.7" y="167.4">GPI11</text>
<text x="20.7" y="164.9">GPI10</text>
<text x="77.6" y="164.9">GPI21</text>
<text x="77.6" y="167.4">GPI20</text>
<text x="20.7" y="170">GPI12</text>
<text x="20.7" y="172.5">GPI13</text>
<text x="77.6" y="172.5">GPI18</text>
<text x="77.6" y="170">GPI19</text>
<text x="20.7" y="177.6">GPI14</text>
<text x="77.6" y="177.6">GPI17</text>
<text x="10.3" y="186">D</text>
<text x="20.7" y="180.1">GPI15</text>
<text x="77.6" y="180.1">GPI16</text>
<text x="285.3" y="186">D</text>
<text x="39.1" y="189">SWCLK</text>
<text x="58.6" y="189">SWDIO</text>
<text x="35" y="200">1</text>
<text x="85" y="200">2</text>
<text x="135" y="200">3</text>
<text x="185" y="200">4</text>
<text x="235" y="200">5</text>
<text x="285" y="200">6</text>
</g>
<g font-size="1.3" fill="#006464">
<text x="30.6" y="17.5">J1</text>
<text x="16.7" y="20">USB_C_Receptacle_USB2.0_14P</text>
<text x="57.1" y="20">VBUS</text>
<text x="76.7" y="21.3">MCP1700x-330xxTT</text>
<text x="85" y="18.8">U4</text>
<text x="105" y="18.8">+3.3V</text>
<text x="35.8" y="25.1">VBUS</text>
<text x="51.1" y="28.1">5.1K</text>
<text x="52" y="26.1">R3</text>
<text x="76.2" y="26.4">C13</text>
<text x="81.5" y="25.1">VI</text>
<text x="87.3" y="29" transform="rotate(-90 87.3 29)">GND</text>
<text x="88.6" y="25.1">VO</text>
<text x="99.1" y="26.4">C14</text>
<text x="141.8" y="25.1">+3.3V</text>
<text x="184" y="25.1">+1V1</text>
<text x="36.9" y="30.2">CC1</text>
<text x="36.9" y="32.7">CC2</text>
<text x="51.1" y="35">5.1K</text>
<text x="59.9" y="35.8">GND</text>
<text x="75.4" y="31.2">10uF</text>
<text x="98.3" y="31.2">10uF</text>
<text x="120.7" y="32.7">C1</text>
<text x="127.5" y="32.5">C2</text>
<text x="133.9" y="32.5">C3</text>
<text x="140.2" y="32.5">C4</text>
<text x="146.6" y="32.5">C5</text>
<text x="152.9" y="32.5">C6</text>
<text x="159.3" y="32.5">C7</text>
<text x="165.6" y="32.5">C8</text>
<text x="172" y="32.5">C9</text>
<text x="181.6" y="32.7">C10</text>
<text x="188.5" y="32.5">C11</text>
<text x="194.8" y="32.5">C12</text>
<text x="37.8" y="37.8">D-</text>
<text x="37.8" y="40.3">D-</text>
<text x="52" y="36.8">R4</text>
<text x="84.3" y="40.3">GND</text>
<text x="119.9" y="37.5">1uF</text>
<text x="126.2" y="37.8">0.1uF</text>
<text x="132.9" y="37.8">0.1uF</text>
<text x="138.9" y="37.8">0.1uF</text>
<text x="145.3" y="37.8">0.1uF</text>
<text x="151.6" y="37.8">0.1uF</text>
<text x="158" y="37.8">0.1uF</text>
<text x="164.3" y="37.8">0.1uF</text>
<text x="170.7" y="37.8">0.1uF</text>
<text x="180.9" y="37.5">1uF</text>
<text x="187.2" y="37.8">0.1uF</text>
<text x="193.8" y="37.8">0.1uF</text>
<text x="37.8" y="42.9">D+</text>
<text x="37.8" y="45.4">D+</text>
<text x="142.7" y="45.4">GND</text>
<text x="184.7" y="45.4">GND</text>
<text x="137.5" y="52.5">+3.3V</text>
<text x="150.5" y="52.5">+1V1</text>
<text x="25.1" y="56.1" transform="rotate(-90 25.1 56.1)">SHIELD</text>
<text x="32.7" y="56.1" transform="rotate(-90 32.7 56.1)">GND</text>
<text x="140.7" y="66" transform="rotate(-90 140.7 66)">IOVDD</text>
<text x="155.9" y="65.3" transform="rotate(-90 155.9 65.3)">DVDD</text>
<text x="157.4" y="64.5">GPIO0</text>
<text x="243.4" y="61.9">+3.3V</text>
<text x="130.5" y="68.8" transform="rotate(-90 130.5 68.8)">USB_VDD</text>
<text x="133.1" y="69.7" transform="rotate(-90 133.1 69.7)">ADC_AVDD</text>
<text x="145.8" y="69.2" transform="rotate(-90 145.8 69.2)">VREG_VIN</text>
<text x="150.8" y="70.9" transform="rotate(-90 150.8 70.9)">VREG_VOUT</text>
<text x="157.4" y="67">GPIO1</text>
<text x="157.4" y="69.6">GPIO2</text>
<text x="225.7" y="69.6">+3.3V</text>
<text x="247.3" y="70.3">0.1uF</text>
<text x="247.8" y="68.8">C17</text>
<text x="25.9" y="72.1">GND</text>
<text x="103.9" y="72.1">GND</text>
<text x="121.2" y="72.1">TESTEN</text>
<text x="157.4" y="72.1">GPIO3</text>
<text x="157.4" y="74.6">GPIO4</text>
<text x="157.4" y="77.2">GPIO5</text>
<text x="203.7" y="77.2">SW1</text>
<text x="110.4" y="83.3">R1</text>
<text x="121.2" y="79.7">RUN</text>
<text x="157.4" y="79.7">GPIO6</text>
<text x="157.4" y="82.3">GPIO7</text>
<text x="201.5" y="79.7">SW_Push</text>
<text x="225.5" y="81.4" transform="rotate(-90 225.5 81.4)">R6</text>
<text x="227.3" y="82" transform="rotate(-90 227.3 82)">10K</text>
<text x="254.5" y="79.7">GND</text>
<text x="110.4" y="85.3">27</text>
<text x="121.2" y="87.3">USB_DM</text>
<text x="121.2" y="89.9">USB_DP</text>
<text x="156.2" y="89.9">GPIO10</text>
<text x="157.4" y="84.8">GPIO8</text>
<text x="157.4" y="87.3">GPIO9</text>
<text x="196.1" y="89.9">GND</text>
<text x="217.1" y="88.9">R7</text>
<text x="217.1" y="87.1">1K</text>
<text x="239.3" y="84.8">CS</text>
<text x="239.3" y="89.9">DI/IO</text>
<text x="239.3" y="87.3">CLK</text>
<text x="247.4" y="85.6" transform="rotate(-90 247.4 85.6)">VCC</text>
<text x="110.4" y="93.9">R2</text>
<text x="110.4" y="92.2">27</text>
<text x="156.2" y="92.4">GPIO11</text>
<text x="156.2" y="95">GPIO12</text>
<text x="239.3" y="92.4">DO/IO</text>
<text x="239.3" y="95">WP/IO</text>
<text x="257.8" y="93.7">W25Q128JVS</text>
<text x="257.8" y="91.1">U2</text>
<text x="271.1" y="93.7">TR</text>
<text x="121.2" y="100">QSPI_SCLK</text>
<text x="121.2" y="97.5">QSPI_SS</text>
<text x="156.2" y="97.5">GPIO13</text>
<text x="156.2" y="100">GPIO14</text>
<text x="239.3" y="97.5">HOLD/RESET/IO</text>
<text x="247.4" y="101.1" transform="rotate(-90 247.4 101.1)">GND</text>
<text x="121.2" y="102.6">QSPI_SD0</text>
<text x="121.2" y="107.7">QSPI_SD2</text>
<text x="121.2" y="105.1">QSPI_SD1</text>
<text x="156.2" y="102.6">GPIO15</text>
<text x="156.2" y="105.1">GPIO16</text>
<text x="156.2" y="107.7">GPIO17</text>
<text x="121.2" y="110.2">QSPI_SD3</text>
<text x="156.2" y="110.2">GPIO18</text>
<text x="156.2" y="112.7">GPIO19</text>
<text x="244.3" y="112.7">GND</text>
<text x="121.2" y="117.8">XIN</text>
<text x="156.2" y="115.3">GPIO20</text>
<text x="156.2" y="117.8">GPIO21</text>
<text x="74.9" y="125.4">VBUS</text>
<text x="156.2" y="120.4">GPIO22</text>
<text x="156.2" y="122.9">GPIO23</text>
<text x="156.2" y="125.4">GPIO24</text>
<text x="33.3" y="128.7">Conn_01x20</text>
<text x="37.6" y="126.7">J2</text>
<text x="121.2" y="128">XOUT</text>
<text x="156.2" y="128">GPIO25</text>
<text x="221.7" y="127.8" transform="rotate(-90 221.7 127.8)">C15</text>
<text x="227" y="129" transform="rotate(-90 227 129)">33pF</text>
<text x="121.2" y="135.6">SWCLK</text>
<text x="150.1" y="133.1">GPIO26/ADC0</text>
<text x="150.1" y="135.6">GPIO27/ADC1</text>
<text x="221.7" y="137.9" transform="rotate(-90 221.7 137.9)">C16</text>
<text x="243.8" y="134.3">Y1</text>
<text x="243.8" y="136.9">12MHz</text>
<text x="78.3" y="139.4">+3.3V</text>
<text x="121.2" y="138.1">SWDIO</text>
<text x="143.2" y="143" transform="rotate(-90 143.2 143)">GND</text>
<text x="150.1" y="138.1">GPIO28/ADC2</text>
<text x="150.1" y="140.7">GPIO29/ADC3</text>
<text x="227" y="139.2" transform="rotate(-90 227 139.2)">33pF</text>
<text x="229.1" y="138.9">GND</text>
<text x="251.4" y="143">1K</text>
<text x="144.4" y="147">U1</text>
<text x="144.4" y="149.6">RP2040</text>
<text x="207.5" y="148.3">GND</text>
<text x="251.4" y="144.7">R5</text>
<text x="61.1" y="154.6">J3</text>
<text x="51.7" y="157.2">Conn_01x20</text>
<text x="140.2" y="157.2">GND</text>
<text x="51.3" y="178">J4</text>
<text x="47" y="180">Conn_01x03</text>
<text x="28.4" y="192.7">GND</text>
<text x="50" y="196.6">GND</text>
<text x="71.6" y="192.7">GND</text>
</g>
<g font-size="1.3" fill="#a90000">
<text x="43.2" y="24.1">A4</text>
<text x="43.2" y="29.2">A5</text>
<text x="79.3" y="24.1">3</text>
<text x="92" y="24.1">2</text>
<text x="43.1" y="31.7">B5</text>
<text x="86.3" y="31.2" transform="rotate(-90 86.3 31.2)">1</text>
<text x="43.1" y="39.3">B7</text>
<text x="43.2" y="41.9">A6</text>
<text x="43.2" y="36.8">A7</text>
<text x="43.1" y="44.4">B6</text>
<text x="129.5" y="59.1" transform="rotate(-90 129.5 59.1)">48</text>
<text x="132.1" y="59.1" transform="rotate(-90 132.1 59.1)">43</text>
<text x="139.7" y="58.5" transform="rotate(-90 139.7 58.5)">1</text>
<text x="144.8" y="59.1" transform="rotate(-90 144.8 59.1)">44</text>
<text x="149.8" y="59.1" transform="rotate(-90 149.8 59.1)">45</text>
<text x="154.9" y="59.1" transform="rotate(-90 154.9 59.1)">23</text>
<text x="24.1" y="61.1" transform="rotate(-90 24.1 61.1)">SH</text>
<text x="31.7" y="60.9" transform="rotate(-90 31.7 60.9)">A1</text>
<text x="165" y="63.5">2</text>
<text x="117.4" y="71.1">19</text>
<text x="165" y="66">3</text>
<text x="165" y="68.6">4</text>
<text x="165" y="71.1">5</text>
<text x="165" y="73.6">6</text>
<text x="165" y="76.2">7</text>
<text x="117.4" y="78.7">26</text>
<text x="164.4" y="83.8">11</text>
<text x="165" y="78.7">8</text>
<text x="165" y="81.3">9</text>
<text x="236.8" y="83.8">1</text>
<text x="246.4" y="80.7" transform="rotate(-90 246.4 80.7)">8</text>
<text x="117.4" y="86.3">46</text>
<text x="117.4" y="88.9">47</text>
<text x="164.4" y="86.3">12</text>
<text x="164.4" y="88.9">13</text>
<text x="236.8" y="88.9">5</text>
<text x="236.8" y="86.3">6</text>
<text x="164.4" y="91.4">14</text>
<text x="164.4" y="94">15</text>
<text x="236.8" y="91.4">2</text>
<text x="236.8" y="94">3</text>
<text x="117.4" y="99">52</text>
<text x="117.4" y="101.6">53</text>
<text x="117.4" y="96.5">56</text>
<text x="164.4" y="96.5">16</text>
<text x="164.4" y="99">17</text>
<text x="164.4" y="101.6">18</text>
<text x="236.8" y="96.5">7</text>
<text x="117.4" y="106.7">54</text>
<text x="117.4" y="104.1">55</text>
<text x="164.4" y="104.1">27</text>
<text x="164.4" y="106.7">28</text>
<text x="246.4" y="103.6" transform="rotate(-90 246.4 103.6)">4</text>
<text x="117.4" y="109.2">51</text>
<text x="164.4" y="109.2">29</text>
<text x="164.4" y="111.7">30</text>
<text x="117.4" y="116.8">20</text>
<text x="164.4" y="114.3">31</text>
<text x="164.4" y="116.8">32</text>
<text x="164.4" y="119.4">34</text>
<text x="164.4" y="121.9">35</text>
<text x="164.4" y="124.4">36</text>
<text x="34.2" y="130.8">1</text>
<text x="68.5" y="130.8">1</text>
<text x="117.4" y="127">21</text>
<text x="164.4" y="127">37</text>
<text x="34.2" y="133.3">2</text>
<text x="34.2" y="135.9">3</text>
<text x="68.5" y="133.3">2</text>
<text x="68.5" y="135.9">3</text>
<text x="117.4" y="134.6">24</text>
<text x="117.4" y="137.1">25</text>
<text x="164.4" y="132.1">38</text>
<text x="164.4" y="134.6">39</text>
<text x="164.4" y="137.1">40</text>
<text x="233.6" y="134.6">2</text>
<text x="238.7" y="132.2" transform="rotate(-90 238.7 132.2)">1</text>
<text x="34.2" y="138.4">4</text>
<text x="34.2" y="140.9">5</text>
<text x="34.2" y="143.5">6</text>
<text x="68.5" y="138.4">4</text>
<text x="68.5" y="140.9">5</text>
<text x="68.5" y="143.5">6</text>
<text x="164.4" y="139.7">41</text>
<text x="238.7" y="138.5" transform="rotate(-90 238.7 138.5)">3</text>
<text x="34.2" y="146">7</text>
<text x="34.2" y="148.6">8</text>
<text x="68.5" y="146">7</text>
<text x="68.5" y="148.6">8</text>
<text x="142.2" y="146.7" transform="rotate(-90 142.2 146.7)">57</text>
<text x="33.6" y="153.6">10</text>
<text x="34.2" y="151.1">9</text>
<text x="67.9" y="153.6">10</text>
<text x="68.5" y="151.1">9</text>
<text x="33.6" y="156.2">11</text>
<text x="33.6" y="158.7">12</text>
<text x="33.6" y="161.3">13</text>
<text x="67.9" y="156.2">11</text>
<text x="67.9" y="158.7">12</text>
<text x="67.9" y="161.3">13</text>
<text x="33.6" y="163.8">14</text>
<text x="33.6" y="166.3">15</text>
<text x="67.9" y="163.8">14</text>
<text x="67.9" y="166.3">15</text>
<text x="33.6" y="168.9">16</text>
<text x="33.6" y="171.4">17</text>
<text x="33.6" y="174">18</text>
<text x="67.9" y="168.9">16</text>
<text x="67.9" y="171.4">17</text>
<text x="67.9" y="174">18</text>
<text x="33.6" y="176.5">19</text>
<text x="33.6" y="179">20</text>
<text x="67.9" y="176.5">19</text>
<text x="67.9" y="179">20</text>
<text x="49.5" y="185.5" transform="rotate(-90 49.5 185.5)">1</text>
<text x="52" y="185.5" transform="rotate(-90 52 185.5)">2</text>
<text x="54.6" y="185.5" transform="rotate(-90 54.6 185.5)">3</text>
</g>
<g font-size=".8" fill="#006464">
<text x="244.6" y="89.9">0</text>
<text x="245.3" y="92.5">1</text>
<text x="245.7" y="95">2</text>
<text x="255.4" y="97.5">3</text>
</g>
</svg>
